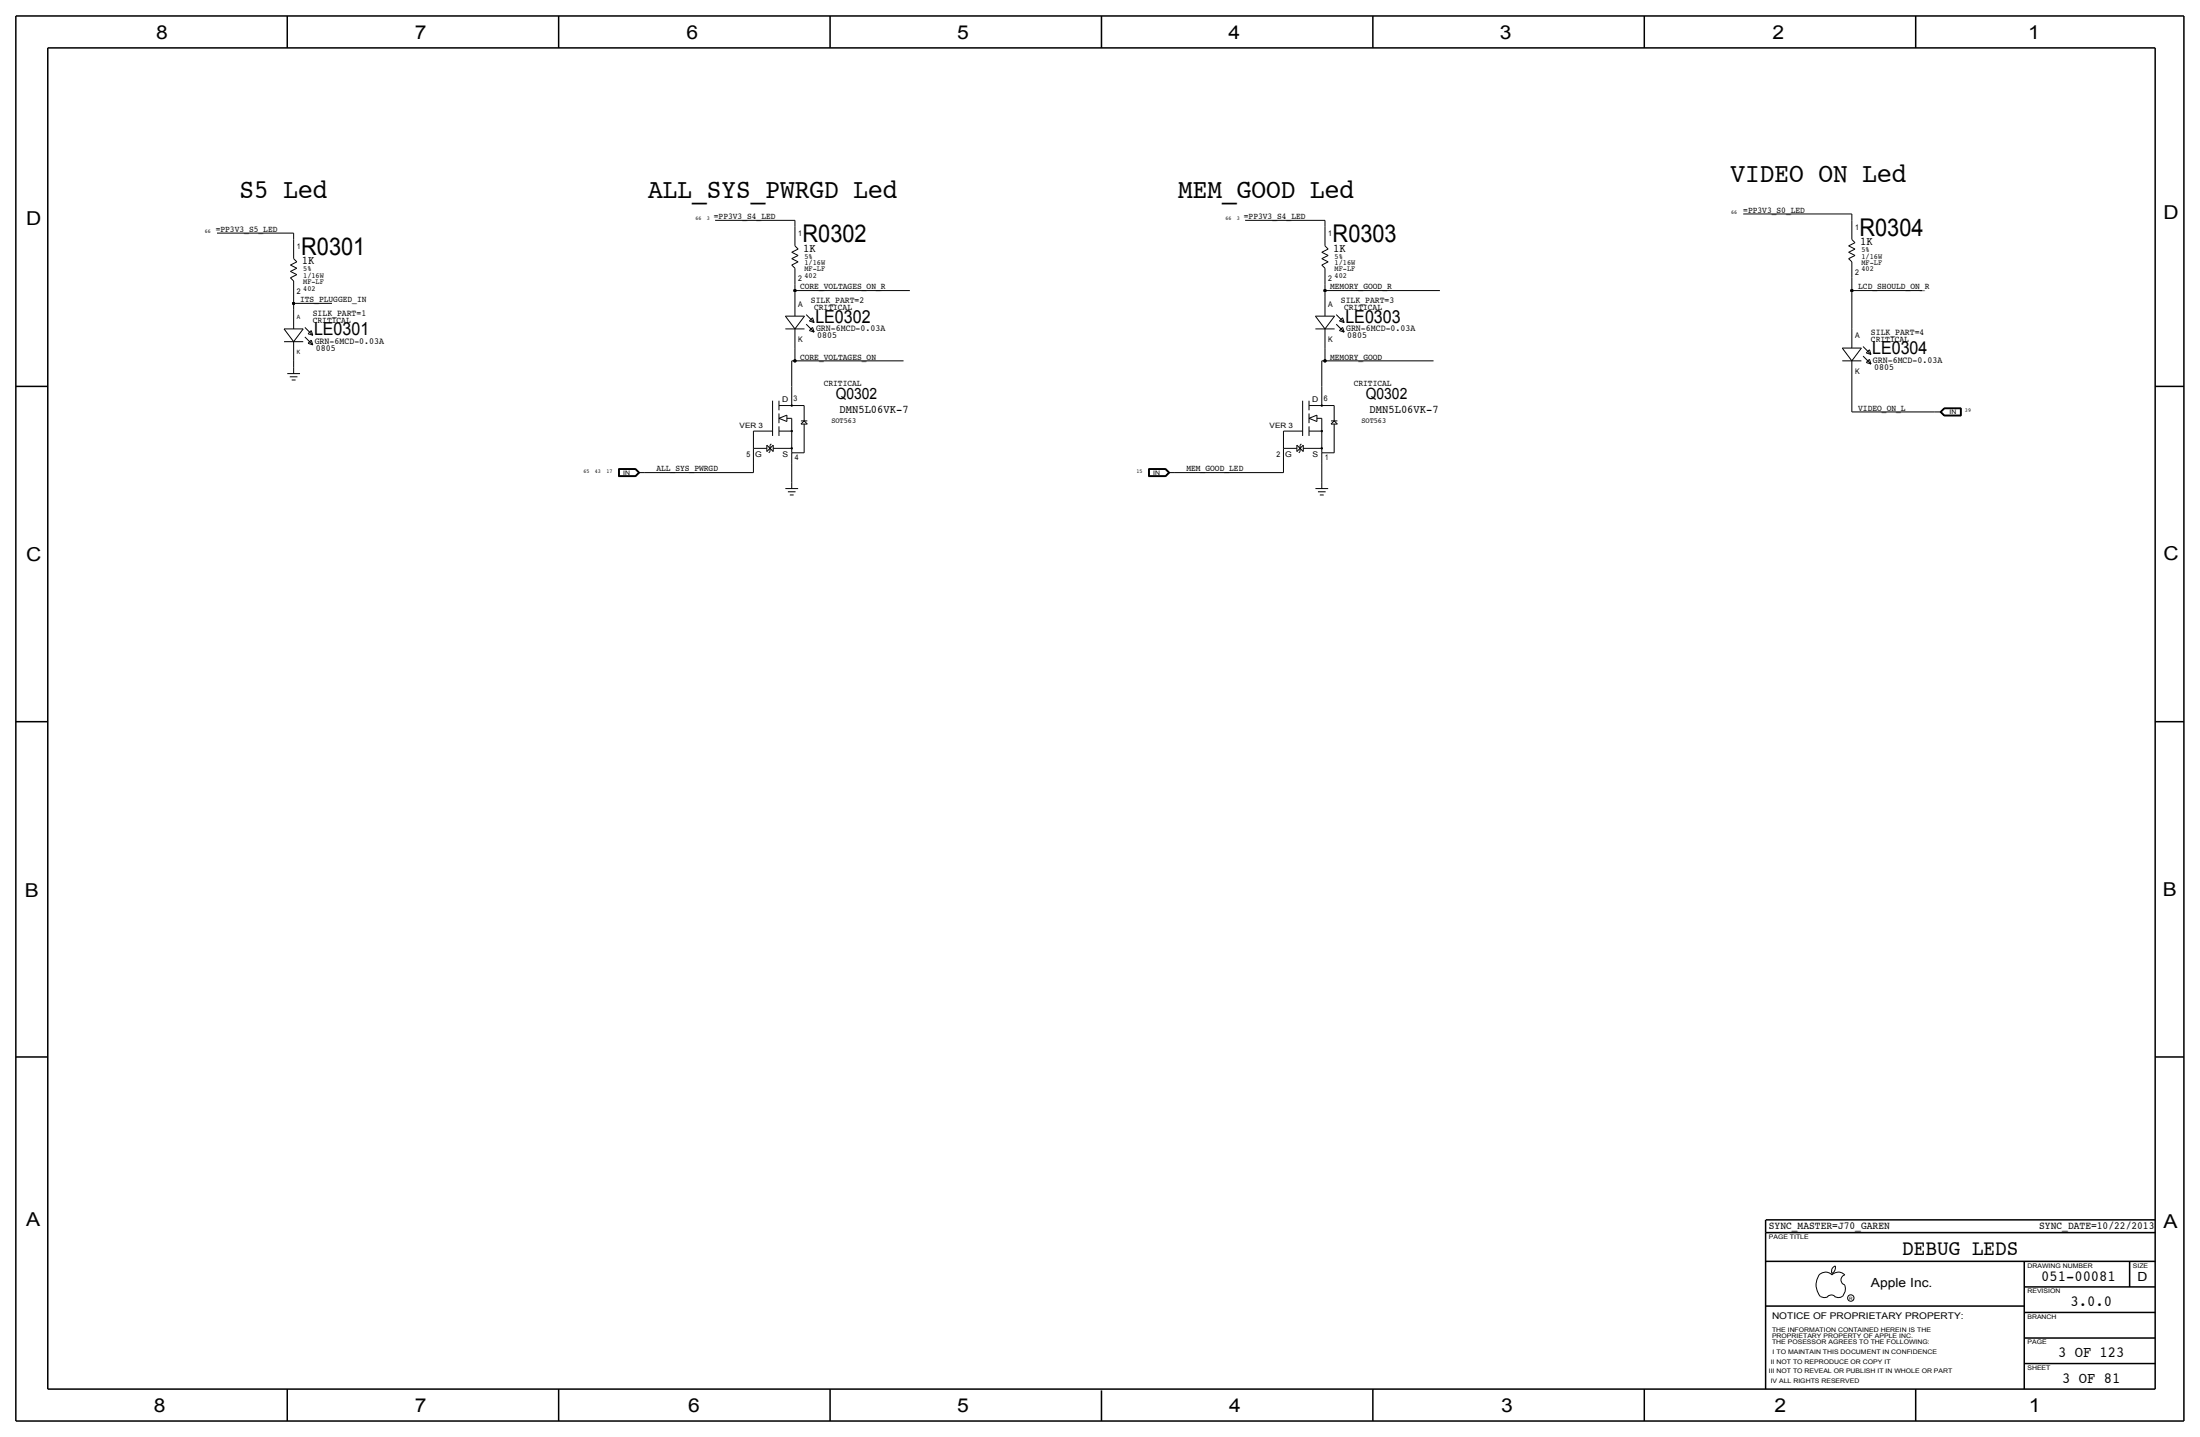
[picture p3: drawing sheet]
<svg xmlns="http://www.w3.org/2000/svg" width="875mm" height="572mm" viewBox="0 0 875 572" stroke-linecap="round" stroke-linejoin="round" font-family="sans-serif">
<g fill="none" stroke="#000" stroke-width=".4">
<path d="M86.3 92.7h30.5zM116.8 92.7v2.6zM116.8 95.2v7.7zM284.4 87.6h31.8zM316.2 87.6v2.6zM316.2 90.2v7.6zM316.2 97.8l1.2 1.3zM495.2 87.6h31.8zM527 87.6v2.6zM527 90.2v7.6zM527 97.8l1.3 1.3zM693.4 85.1h43.1z"/>
<path d="M735.3 97.8l2.5-1.3zM735.3 97.8l2.5 1.3zM736.5 85.1v2.5zM736.5 87.6v7.7zM736.5 95.2l1.3 1.3zM115.5 110.5l1.3 1.3zM115.5 108l2.6 1.2zM115.5 105.4l2.6 1.3zM115.5 105.4l2.6-1.3zM115.5 110.5l2.6-1.3zM115.5 108l2.6-1.3zM116.8 118.1v2.6z"/>
<path d="M116.8 111.8v6.3zM116.8 102.9l1.3 1.2zM314.9 105.4l1.3 1.3zM314.9 102.9l2.5 1.2zM314.9 100.3l2.5 1.3zM314.9 100.3l2.5-1.2zM314.9 105.4l2.5-1.3zM314.9 102.9l2.5-1.3zM316.2 115.6h45.7zM316.2 113v2.6zM316.2 115.6v2.5zM316.2 118.1v7.6z"/>
<path d="M316.2 106.7v6.3zM525.7 105.4l1.3 1.3zM525.7 102.9l2.6 1.2zM525.7 100.3l2.6 1.3zM525.7 100.3l2.6-1.2zM525.7 105.4l2.6-1.3zM525.7 102.9l2.6-1.3zM527 115.6h45.7zM527 113v2.6zM527 115.6v2.5zM527 118.1v7.6zM527 106.7v6.3z"/>
<path d="M735.3 102.9l2.5-1.3zM735.3 100.3l2.5-1.2zM735.3 102.9l1.2 1.2zM735.3 100.3l2.5 1.3zM736.5 115.6h28zM736.5 115.6v15.2zM736.5 110.5v5.1zM736.5 104.1v6.4zM113 130.8l3.8 5.1zM113 130.8h7.6zM113 135.9h7.6zM116.8 120.6v2.6z"/>
<path d="M116.8 123.2v7.6zM116.8 135.9v7.6zM116.8 120.7h15.2zM120.6 130.8l-3.8 5.1zM121.3 130.2l3.1 3.2zM121.3 134l3.1 3.2zM122.5 132.7l1.9 .6zM122.5 136.6l1.9 .6zM123.8 131.5l.6 1.8zM123.8 131.5l-1.3 1.2zM123.8 135.3l.6 1.9zM123.8 135.3l-1.3 1.3z"/>
<path d="M312.4 125.7l3.8 5.1zM312.4 125.7h7.6zM312.4 130.8h7.6zM316.2 138.4v5.1zM316.2 130.8v7.6zM320 125.7l-3.8 5.1zM320.6 125.1l3.2 3.2zM320.6 128.9l3.2 3.2zM321.9 127.7l1.9 .6zM321.9 131.5l1.9 .6zM323.2 126.4l.6 1.9zM323.2 126.4l-1.3 1.3z"/>
<path d="M323.2 130.2l.6 1.9zM323.2 130.2l-1.3 1.3zM523.2 125.7l3.8 5.1zM523.2 125.7h7.6zM523.2 130.8h7.6zM527 138.4v5.1zM527 130.8v7.6zM530.8 125.7l-3.8 5.1zM531.5 125.1l3.1 3.2zM531.5 128.9l3.1 3.2zM532.7 127.7l1.3-1.3zM532.7 131.5l1.3-1.3z"/>
<path d="M532.7 127.7l1.9 .6zM532.7 131.5l1.9 .6zM534 126.4l.6 1.9zM534 130.2l.6 1.9zM732.7 138.4l3.8 5.1zM732.7 138.4h7.7zM736.5 130.8v7.6zM740.4 138.4l-3.9 5.1zM741 137.8l3.2 3.2zM743.6 139.1l.6 1.9zM743.6 139.1l-1.3 1.3zM114.2 148.6h5.1z"/>
<path d="M115.3 149.9h3zM116 151.1h1.6zM116.8 143.5v2.6zM116.8 146.1v2.5zM307.3 159.4v14zM309.8 159.4v3.8zM314.9 143.5h1.3zM314.9 143.5v10.2zM314.9 153.7v7.6zM316.2 143.5h43.2zM518.1 159.4v14zM520.6 159.4v3.8z"/>
<path d="M525.7 143.5h1.3zM525.7 143.5v10.2zM525.7 153.7v7.6zM527 143.5h43.2zM732.7 143.5h7.7zM736.5 151.1v12.7zM736.5 143.5v7.6zM741 141.6l3.2 3.2zM742.3 140.4l1.9 .6zM742.3 144.2l1.9 .6zM743.6 142.9l.6 1.9zM743.6 142.9l-1.3 1.3z"/>
<path d="M299.7 178.3h5.3zM299.7 171.5h7.6zM299.7 178.4v5.8zM299.7 171.5v6.8zM299.7 178.4h.1M305 177l2.5 2.6zM305 177v2.6zM306.3 177l.5-.5zM306.3 179.6l-.5 .5zM306.3 177v2.6zM307.5 177l-2.5 2.6zM307.5 178.3h7.4z"/>
<path d="M307.5 177v2.6zM309.8 166.4l3.2 1.2zM309.8 166.4l3.2-1.3zM309.8 171.5h5.1zM309.8 164.4v3.9zM309.8 161.3h10zM309.8 169.6v3.8zM313 166.4h1.9zM313 165.1v2.5zM314.9 166.4v13.6zM318.6 168.7h2.5zM318.6 167.4h2.5z"/>
<path d="M319.8 167.4l1.3 1.3zM319.8 168.7v11.4zM319.8 167.4l-1.2 1.3zM319.8 161.3v6.1zM510.5 178.3h5.3zM510.5 171.5h7.6zM510.5 178.4v5.8zM510.5 171.5v6.8zM510.5 178.4h.1M515.8 177l2.6 2.6zM515.8 177v2.6zM517.1 177l.5-.5z"/>
<path d="M517.1 177v2.6zM518.4 177l-2.6 2.6zM518.4 178.3h7.3zM518.4 177v2.6zM520.6 166.4l3.2 1.2zM520.6 166.4l3.2-1.3zM520.6 171.5h5.1zM520.6 164.4v3.9zM520.6 161.3h10.1zM520.6 169.6v3.8zM523.8 166.4h1.9zM523.8 165.1v2.5z"/>
<path d="M525.7 166.4v13.6zM529.4 167.4h2.5zM529.4 168.7h2.5zM530.7 167.4l1.2 1.3zM530.7 168.7v11.4zM530.7 167.4l-1.3 1.3zM530.7 161.3v6.1zM736.5 163.8h33.1zM769.6 163.8h2.5zM771.7 163.8l1.5 1.6zM771.8 163.8l1.5-1.4zM771.8 163.8l1.5 1.5z"/>
<path d="M772 163.8l1.3 1.4zM772 163.8l1.3-1.3zM772.1 163.8l1.3-1.2zM772.1 163.8l1.3 1.3zM773.2 162.3h6.8zM773.2 162.3l-1.5 1.5zM773.2 165.4h6.8zM773.3 162.4h6.6zM773.3 165.3h6.6zM773.3 165.2h6.5zM773.3 162.5h6.5zM773.4 165.1h6.3z"/>
<path d="M773.4 162.6h6.3zM779.7 162.6v2.5zM779.8 162.5v2.7zM779.9 162.4v2.9zM780 162.3v3.1zM246 186.4h6.8zM246 186.4v3.1zM246 189.5h6.8zM246.1 186.5v2.9zM246.1 189.4h6.7zM246.1 186.5h6.7zM246.2 186.6v2.7z"/>
<path d="M246.2 189.3h6.5zM246.2 186.6h6.5zM246.3 186.7h6.4zM246.3 186.7v2.5zM246.3 189.2h6.4zM252.7 189.2l1.2-1.2zM252.7 186.7l1.2 1.3zM252.7 189.3l1.4-1.3zM252.7 186.6l1.4 1.4zM252.8 186.5l1.5 1.5zM252.8 189.4l1.5-1.4zM252.8 186.4l1.6 1.6z"/>
<path d="M252.8 189.5l1.6-1.5zM253.9 188h2.6zM256.5 188h43.2zM299.7 184.2v3.8zM312.4 194.3h5zM313.4 195.6h3zM314.1 196.9h1.6zM314.9 184.2v7.6zM314.9 180.1h4.9zM314.9 180.1v4.1zM314.9 180.1h.1M314.9 191.8v2.5z"/>
<path d="M456.8 186.4v3.1zM456.8 189.5h6.9zM456.8 186.4h6.9zM456.9 186.5v2.9zM456.9 189.4h6.7zM456.9 186.5h6.7zM457 186.6v2.7zM457 189.3h6.5zM457 186.6h6.5zM457.1 186.7h6.4zM457.1 186.7v2.5zM457.1 189.2h6.4z"/>
<path d="M463.5 186.7l1.3 1.3zM463.5 186.6l1.4 1.4zM463.5 189.3l1.4-1.3zM463.6 186.5l1.5 1.5zM463.6 189.4l1.5-1.4zM463.7 186.4l1.5 1.6zM463.7 189.5l1.5-1.5zM464.8 188l-1.3 1.2zM464.8 188h2.5zM467.3 188h43.2zM510.5 184.2v3.8zM516.6 180.1l.5-.5z"/>
<path d="M523.2 194.3h5.1zM524.2 195.6h3.1zM525 196.9h1.5zM525.7 184.2v7.6zM525.7 191.8v2.5zM525.7 180.1h5zM525.7 180.1v4.1zM525.7 180.1h.1M724.1 515.6l.5 .2a2.67 2.67 0 0 0 2.5-.2M726.8 515.7a2.09 2.09 0 0 1 3.1 0M728.9 504.2l1-.7a2.8 2.8 0 0 1-1.3 3l-.1-1.4zM729.7 515.6l.4 .2a2.67 2.67 0 0 0 2.6-.2"/>
<path d="M732.7 515.7a4.7 4.7 0 0 0 1.1-4.7 2.08 2.08 0 0 1-1.6-2 2.08 2.08 0 0 1 1.6-2 3.4 3.4 0 0 0-5.1 0 3.6 3.6 0 0 0-3.9-.8 3.6 3.6 0 0 0-2.3 3.3 7.1 7.1 0 0 0 1.6 6.2"/>
<circle cx="736.1" cy="516.2" r="1.28"/>
</g>
<g fill="none" stroke="#000" stroke-width=".6" stroke-linecap="butt">
<path d="M6.3 6.4v558.7zM6.3 6.4h862.3zM19 19.1h838.2zM19 19.1v533.4zM114.2 6.4v12.7zM222.2 6.4v12.7zM330.1 6.4v12.7zM438.1 6.4v12.7zM546 6.4v12.7zM654 6.4v12.7zM761.9 6.4v12.7zM857.2 19.1v533.4z"/>
<path d="M868.6 6.4v558.7zM6.3 153.7h12.7zM857.2 153.7h11.4zM6.3 287h12.7zM857.2 287h11.4zM6.3 420.4h12.7zM857.2 420.4h11.4zM702.3 490.2h154.9zM702.3 485.1v5.1zM702.3 490.2v62.3zM702.4 485.1h154.8zM702.3 501.6h154.9z"/>
<path d="M702.3 519.4h102.8zM805.1 501.6v50.8zM805.1 511.8h52.1zM847 501.6v10.2zM805.1 522h52.1zM805.1 532.1h52.1zM19 552.5h838.2zM114.2 552.4v12.7zM222.2 552.5v12.7zM330.1 552.5v12.7zM438.1 553v12.1zM546 552.5v12.7z"/>
<path d="M654 552.5v12.7zM761.9 552.5v12.7zM805.1 542.3h52.1zM6.3 565.1h862.3z"/>
</g>
<g fill="#000" stroke="#000" stroke-width=".4">
<path d="M314.7 171.3h.4v.3h-.4zM314.7 178.1h.4v.4h-.4zM314.7 161.1h.4v.4h-.4zM525.5 171.3h.4v.3h-.4zM525.5 178.1h.4v.4h-.4zM525.5 161.1h.4v.4h-.4z"/>
<circle cx="316.2" cy="115.6" r=".51"/>
<circle cx="527" cy="115.6" r=".51"/>
<circle cx="736.5" cy="115.6" r=".51"/>
<circle cx="116.8" cy="120.7" r=".51"/>
<circle cx="316.2" cy="143.5" r=".51"/>
<circle cx="527" cy="143.5" r=".51"/>
</g>
<g font-size="10.9">
<text x="688.3" y="72.4">VIDEO ON Led</text>
<text x="95.2" y="78.7">S5 Led</text>
<text x="257.8" y="78.7">ALL_SYS_PWRGD Led</text>
<text x="468.6" y="78.7">MEM_GOOD Led</text>
</g>
<g font-size="9.7">
<text x="739.6" y="93.7">R0304</text>
<text x="119.8" y="101.3">R0301</text>
<text x="319.2" y="96.3">R0302</text>
<text x="530" y="96.3">R0303</text>
</g>
<text font-size="8.6" x="756.6" y="499.1">DEBUG LEDS</text>
<g font-size="7.6">
<text x="62.2" y="15.5">8</text>
<text x="165" y="15.5">7</text>
<text x="273" y="15.5">6</text>
<text x="380.7" y="15.5">5</text>
<text x="488.6" y="15.5">4</text>
<text x="596.6" y="15.5">3</text>
<text x="705.1" y="15.5">2</text>
<text x="806.7" y="15.5">1</text>
<text x="10.4" y="89.4">D</text>
<text x="860.5" y="87.1">D</text>
<text x="10.4" y="223.3">C</text>
<text x="860.5" y="222.8">C</text>
<text x="9.8" y="356.6">B</text>
<text x="860.2" y="356.4">B</text>
<text x="10.4" y="487.4">A</text>
<text x="860.5" y="488.2">A</text>
<text x="61.2" y="561.6">8</text>
<text x="165" y="561.6">7</text>
<text x="273.8" y="561.6">6</text>
<text x="380.7" y="561.6">5</text>
<text x="488.9" y="561.6">4</text>
<text x="597.1" y="561.6">3</text>
<text x="705.8" y="561.6">2</text>
<text x="806.9" y="561.6">1</text>
</g>
<g font-size="7.1">
<text x="324.3" y="128.3">LE0302</text>
<text x="535.1" y="128.3">LE0303</text>
<text x="124.9" y="133.4">LE0301</text>
<text x="744.7" y="141">LE0304</text>
</g>
<g font-size="6.2">
<text x="332.4" y="158.8">Q0302</text>
<text x="543.3" y="158.8">Q0302</text>
<text x="811.9" y="509.3">051-00081</text>
<text x="823.6" y="519.4">3.0.0</text>
<text x="818.6" y="539.7">3 OF 123</text>
<text x="820.3" y="549.9">3 OF 81</text>
</g>
<g font-size="5">
<text x="850.1" y="509.3">D</text>
<text x="744.2" y="511.8">Apple Inc.</text>
</g>
<g font-size="4.7">
<text x="319.5" y="100.1">1K</text>
<text x="530.3" y="100.1">1K</text>
<text x="739.9" y="97.5">1K</text>
<text x="120.1" y="105.2">1K</text>
<text x="334" y="164.1">DMN5L06VK-7</text>
<text x="544.8" y="164.1">DMN5L06VK-7</text>
</g>
<g font-size="4.3">
<text x="703.5" y="488.9">SYNC_MASTER=J70_GAREN</text>
<text x="811.1" y="488.9">SYNC_DATE=10/22/2013</text>
</g>
<g font-size="3.7">
<text x="324.6" y="131.8">GRN-6MCD-0.03A</text>
<text x="535.4" y="131.8">GRN-6MCD-0.03A</text>
<text x="125.2" y="136.9">GRN-6MCD-0.03A</text>
<text x="325.1" y="134.6">0805</text>
<text x="535.9" y="134.6">0805</text>
<text x="125.7" y="139.7">0805</text>
<text x="744.9" y="144.5">GRN-6MCD-0.03A</text>
<text x="745.4" y="147.3">0805</text>
<text x="704.8" y="524.5">NOTICE OF PROPRIETARY PROPERTY:</text>
</g>
<g font-size="3.6">
<text x="124.4" y="125.7">SILK_PART=1</text>
<text x="322.5" y="120.7">SILK_PART=2</text>
<text x="533.3" y="120.7">SILK_PART=3</text>
<text x="744.2" y="133.4">SILK_PART=4</text>
</g>
<g font-size="3.5">
<text x="283.9" y="87.1">=PP3V3_S4_LED</text>
<text x="494.7" y="87.1">=PP3V3_S4_LED</text>
<text x="693.4" y="84.6">=PP3V3_S0_LED</text>
<text x="85.8" y="92.2">=PP3V3_S5_LED</text>
<text x="318.2" y="115.1">CORE_VOLTAGES_ON_R</text>
<text x="529" y="115.1">MEMORY_GOOD_R</text>
<text x="739.1" y="115.1">LCD_SHOULD_ON_R</text>
<text x="119.3" y="120.1">ITS_PLUGGED_IN</text>
<text x="323.8" y="123.2">CRITICAL</text>
<text x="534.6" y="123.2">CRITICAL</text>
<text x="124.4" y="128.3">CRITICAL</text>
<text x="744.2" y="135.9">CRITICAL</text>
<text x="318.2" y="143">CORE_VOLTAGES_ON</text>
<text x="529" y="143">MEMORY_GOOD</text>
<text x="327.6" y="153.7">CRITICAL</text>
<text x="538.4" y="153.7">CRITICAL</text>
<text x="739.1" y="163.3">VIDEO_ON_L</text>
<text x="261.1" y="187.5">ALL_SYS_PWRGD</text>
<text x="471.9" y="187.5">MEM_GOOD_LED</text>
</g>
<g font-size="3.1">
<text x="317.4" y="94">1</text>
<text x="528.3" y="94">1</text>
<text x="737.8" y="91.4">1</text>
<text x="118.1" y="99.1">1</text>
<text x="740.4" y="100.3">5%</text>
<text x="120.6" y="108">5%</text>
<text x="320" y="102.9">5%</text>
<text x="320" y="105.4">1/16W</text>
<text x="320" y="108">MF-LF</text>
<text x="530.8" y="108">MF-LF</text>
<text x="530.8" y="105.4">1/16W</text>
<text x="530.8" y="102.9">5%</text>
<text x="740.4" y="105.4">MF-LF</text>
<text x="740.4" y="102.9">1/16W</text>
<text x="740.4" y="108">402</text>
<text x="120.6" y="110.5">1/16W</text>
<text x="120.6" y="113">MF-LF</text>
<text x="317.4" y="111.8">2</text>
<text x="320" y="110.5">402</text>
<text x="528.3" y="111.8">2</text>
<text x="530.8" y="110.5">402</text>
<text x="737.8" y="109.2">2</text>
<text x="118.1" y="116.8">2</text>
<text x="120.6" y="115.6">402</text>
<text x="317.4" y="121.9">A</text>
<text x="528.3" y="121.9">A</text>
<text x="317.4" y="135.9">K</text>
<text x="528.3" y="135.9">K</text>
<text x="737.8" y="134.6">A</text>
<text x="737.8" y="148.6">K</text>
<text x="311.1" y="159.8">D</text>
<text x="315.7" y="159.5">3</text>
<text x="522" y="159.8">D</text>
<text x="526.5" y="159.5">6</text>
<text x="330.7" y="168.1">SOT563</text>
<text x="541.5" y="168.1">SOT563</text>
<text x="296.9" y="181.6">5</text>
<text x="300.4" y="181.9">G</text>
<text x="311.2" y="181.9">S</text>
<text x="316.2" y="183.1">4</text>
<text x="507.7" y="181.6">2</text>
<text x="511.2" y="181.9">G</text>
<text x="522" y="181.9">S</text>
<text x="527" y="183.1">1</text>
</g>
<g font-size="2.9">
<text x="294.2" y="170.2">VER 3</text>
<text x="505" y="170.2">VER 3</text>
</g>
<g font-size="2.5">
<text x="775.5" y="164.6">IN</text>
<text x="247.9" y="188.7">IN</text>
<text x="458.7" y="188.7">IN</text>
<text x="703.5" y="492.8">PAGE TITLE</text>
<text x="806.4" y="504.2">DRAWING NUMBER</text>
<text x="848.3" y="504.2">SIZE</text>
<text x="806.4" y="514.4">REVISION</text>
<text x="806.4" y="524.5">BRANCH</text>
<text x="704.8" y="532.1">PROPRIETARY PROPERTY OF APPLE INC.</text>
<text x="704.8" y="529.6">THE INFORMATION CONTAINED HEREIN IS THE</text>
<text x="704.8" y="534.7">THE POSESSOR AGREES TO THE FOLLOWING:</text>
<text x="705.1" y="538.5">I TO MAINTAIN THIS DOCUMENT IN CONFIDENCE</text>
<text x="806.4" y="534.7">PAGE</text>
<text x="704.3" y="542.3">II NOT TO REPRODUCE OR COPY IT</text>
<text x="806.4" y="544.8">SHEET</text>
<text x="703.5" y="546.1">III NOT TO REVEAL OR PUBLISH IT IN WHOLE OR PART</text>
<text x="704.3" y="549.9">IV ALL RIGHTS RESERVED</text>
</g>
<g font-size="2.3">
<text x="276.6" y="87.6">66</text>
<text x="281.2" y="87.6">3</text>
<text x="487.4" y="87.6">66</text>
<text x="492" y="87.6">3</text>
<text x="688.5" y="85.1">66</text>
<text x="81.5" y="92.7">66</text>
<text x="118.1" y="127">A</text>
<text x="118.1" y="141">K</text>
<text x="781.6" y="163.8">39</text>
<text x="232.1" y="188">65</text>
<text x="236.6" y="188">43</text>
<text x="241.2" y="188">17</text>
<text x="452" y="188">15</text>
</g>
<text font-size="1.8" x="735.5" y="516.9">R</text>
</svg>
